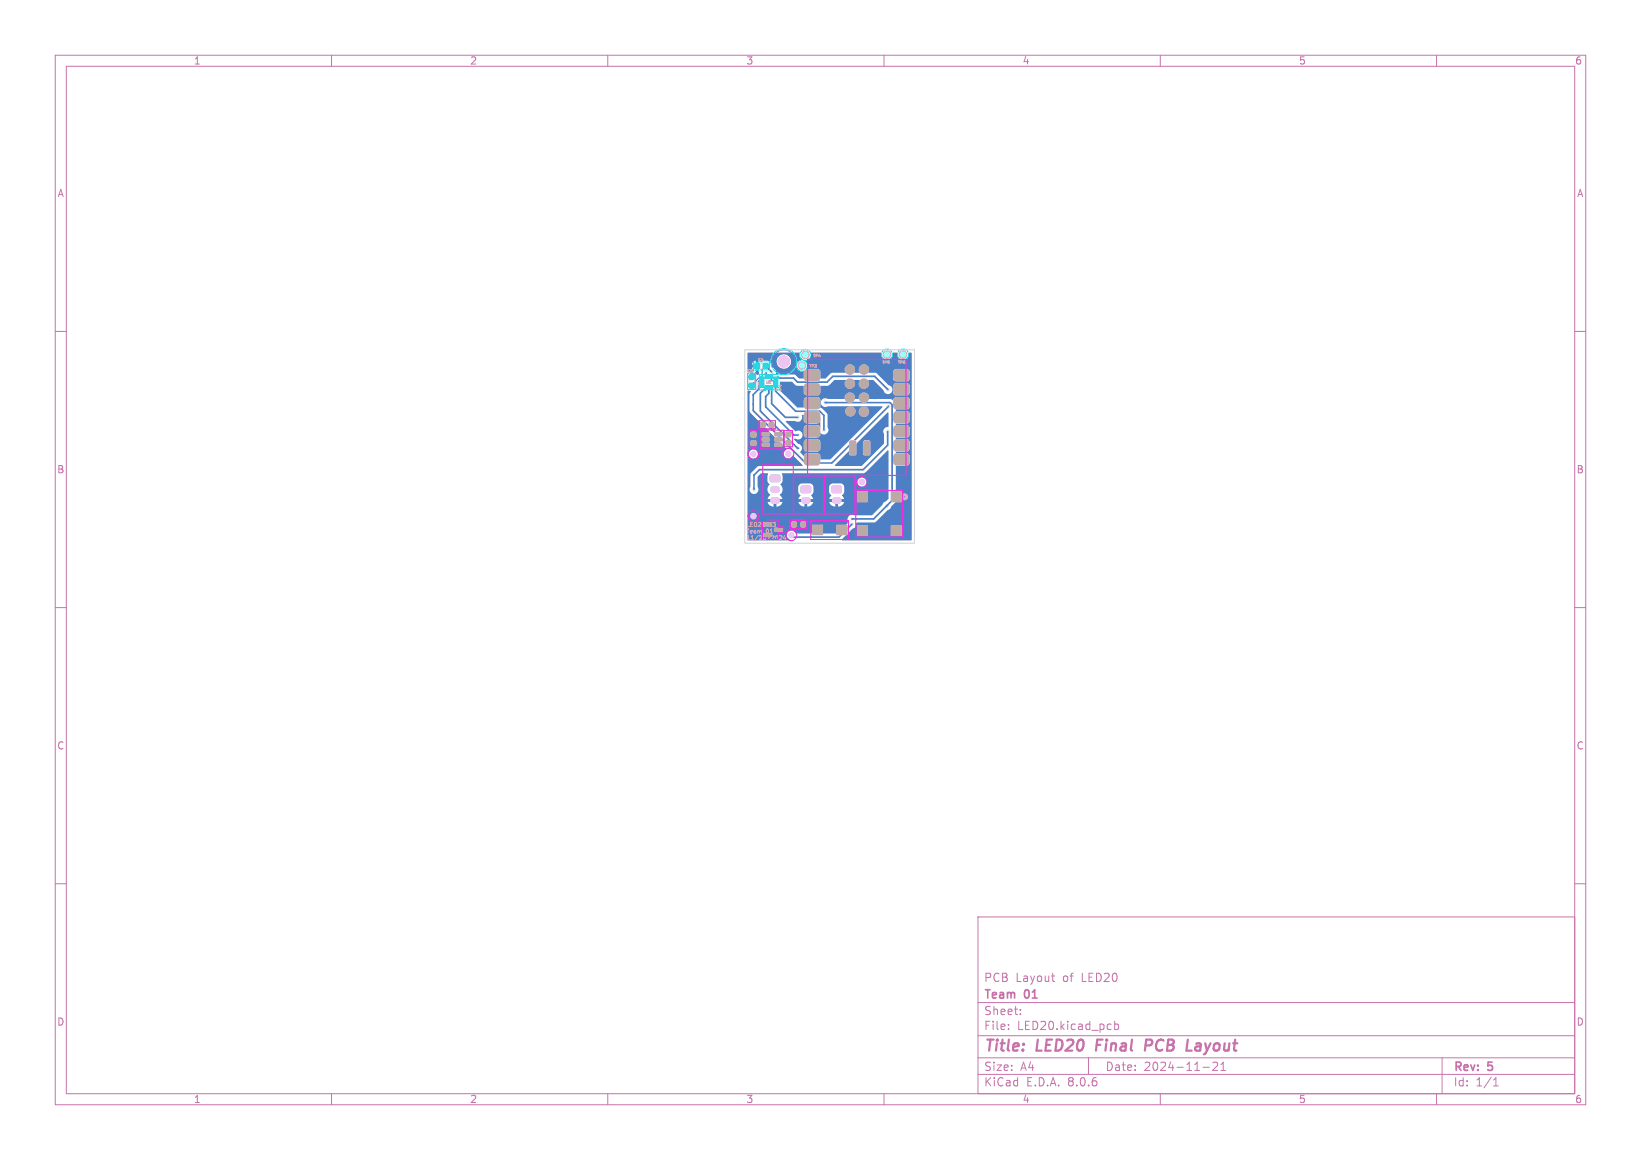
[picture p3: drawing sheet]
<svg xmlns="http://www.w3.org/2000/svg" width="297mm" height="210mm" viewBox="0 0 297 210" stroke-linecap="round" stroke-linejoin="round" font-family="sans-serif">
<g fill="none" stroke="#c872ab" stroke-width=".18">
<path d="M10 10h277v190h-277zM12 12h273v186h-273zM60 10v2M110 10v2M160 10v2M210 10v2M260 10v2M10 60h2M285 60h2M10 110h2M285 110h2M10 160h2"/>
<path d="M285 160h2M177 166h108v32h-108zM190.3 176.7h.6M190.7 177.7h.2M60 198v2M110 198v2M160 198v2M177 194.5h108M177 191.5h108M177 187.5h108M177 181.5h108M182.5 186.3v.1"/>
<path d="M182.5 185.5v.1M184.7 183.6v.1M184.7 182.8v.1M197 191.5v3M201.7 184.9v1.5M201.7 185.5l.5-.1 .3 .3v.4l-.2 .2h-.6M210 198v2M217.7 193.2h1.2M220.3 192.4v.5l-.8 .9h.9M221 193.8h.8M221 192.7l.4-.4v1.5M260 198v2"/>
<path d="M261 191.5v6.5M270.3 196.6h.9M270.3 195.5l.4-.4v1.5"/>
</g>
<path d="M198.6 188.2l-.3 2M208.2 188.2h-.7l-.3 2M208.3 189.2l-1 .1M216.6 189.4a.4 .4 0 0 0-.3 .4 .4 .4 0 0 0 .2 .4" fill="none" stroke="#c872ab" stroke-width=".4"/>
<g fill="#4d7fc4" stroke="#4d7fc4" stroke-width=".18">
<path d="M145 88.1l1.6-.1 .1 .3v.8l-.2 .1h-1.4l-.1-.2z"/>
<path d="M139.5 86.1l1.5-.1 .1 .3v.8l-.2 .1h-1.4l-.1-.2z"/>
<path d="M150.6 88.1l1.5-.1 .2 .3v.8l-.2 .1h-1.4l-.1-.2z"/>
<path d="M135.6 67.9h.9v.8h-.9z"/>
<path d="M135.6 69.4h.9v.8h-.9z"/>
<path d="M140.1 69.8h.6v.3h-.6z"/>
<path d="M140.1 69.3h.6v.3h-.6z"/>
<path d="M140.1 68.8h.6v.3h-.6z"/>
<path d="M140.1 68.3h.6v.3h-.6z"/>
<path d="M139.5 67.9h.3v.6h-.3z"/>
<path d="M139 67.9h.3v.6h-.3z"/>
<path d="M138.5 67.9h.3v.6h-.3z"/>
<path d="M137.7 68.3h.5v.3h-.5z"/>
<path d="M137.7 68.8h.5v.3h-.5z"/>
<path d="M137.7 69.3h.5v.3h-.5z"/>
<path d="M137.7 69.8h.5v.3h-.5z"/>
<path d="M138.5 69.9h.3v.5h-.3z"/>
<path d="M139 69.9h.3v.5h-.3z"/>
<path d="M139.5 69.9h.3v.5h-.3z"/>
<path d="M136.7 65.9h.7v.8h-.7z"/>
<path d="M138.2 65.9h.8v.8h-.8z"/>
<circle cx="163.4" cy="64.2" r=".5"/>
<circle cx="160.5" cy="64.2" r=".5"/>
<circle cx="145.1" cy="66.2" r=".5"/>
<circle cx="145.8" cy="64.3" r=".5"/>
</g>
<path d="M140 90.6h.5M140 88.6h.5M145.6 90.6h.5M151.2 90.6h.5" fill="none" stroke="#4d7fc4" stroke-width="1.2"/>
<g fill="#ececec" stroke="#ececec" stroke-width=".18">
<circle cx="142.7" cy="82.2" r=".3"/>
<circle cx="135.8" cy="75.9" r=".3"/>
<circle cx="136.1" cy="64.7" r=".3"/>
<circle cx="136.4" cy="93.4" r=".3"/>
<circle cx="144.4" cy="64.3" r=".3"/>
<circle cx="149.4" cy="80.4" r=".3"/>
<circle cx="159.4" cy="66.4" r=".3"/>
<circle cx="144.4" cy="70.5" r=".3"/>
<circle cx="138.7" cy="67.5" r=".3"/>
<circle cx="158" cy="89.8" r=".3"/>
<circle cx="149.4" cy="72" r=".3"/>
<circle cx="139.7" cy="82.7" r=".3"/>
<circle cx="137.1" cy="67.5" r=".3"/>
<circle cx="157.9" cy="78.4" r=".3"/>
<circle cx="152.9" cy="83.4" r=".3"/>
<circle cx="154.2" cy="96.2" r=".3"/>
<circle cx="159.4" cy="95" r=".3"/>
<circle cx="152.4" cy="77" r=".3"/>
<circle cx="151.9" cy="80.1" r=".3"/>
<circle cx="158.4" cy="72" r=".3"/>
<circle cx="155.1" cy="70.7" r=".3"/>
<circle cx="158.4" cy="85" r=".3"/>
<circle cx="160.5" cy="91.6" r=".3"/>
<circle cx="149.4" cy="72.9" r=".3"/>
<circle cx="154.2" cy="94" r=".3"/>
<circle cx="139.7" cy="67.4" r=".3"/>
<circle cx="139.1" cy="69.2" r=".3"/>
<circle cx="136.4" cy="82.2" r=".3"/>
<circle cx="160.7" cy="78.1" r=".3"/>
<circle cx="136.5" cy="88.6" r=".3"/>
<circle cx="156" cy="87.3" r=".3"/>
<circle cx="144.4" cy="75.6" r=".3"/>
<circle cx="149.1" cy="77.9" r=".3"/>
<circle cx="144.5" cy="78.8" r=".3"/>
<circle cx="144.3" cy="81.1" r=".3"/>
<circle cx="160.8" cy="73.6" r=".3"/>
<circle cx="160.7" cy="70.5" r=".3"/>
<circle cx="143.2" cy="96.9" r=".3"/>
<circle cx="154.2" cy="94.9" r=".3"/>
<circle cx="160.5" cy="64.2" r=".3"/>
<circle cx="145.1" cy="66.2" r=".3"/>
<circle cx="145.8" cy="64.3" r=".3"/>
<circle cx="163.4" cy="64.2" r=".3"/>
</g>
<path d="M137 66.3l.1 1.2h-.3l-.7 .8M138.6 66.3l-.7 .6v1.5h-.6l-1.3 1.5M139.3 68.9h1.1v.5M139.7 68.2v.4l-.6 .6" fill="none" stroke="#4d7fc4" stroke-width=".2"/>
<path d="M137.6 71.2v3.2l.3 .3M138.6 66.3l1.1 1.1M138.7 67.5v.7h.5M139.2 70.1v1.1l-.6 .6v1.9l5.1 5.1h.8M139.7 70.1v3l2.4 2.5h2.3M140.4 70.8l3.6 3.6h4.4l.7 .8v2.7M149.4 72.9h.1M149.4 72.9h11.7l.4 .4v17.3l-3.4 3.4h-3.9M160.7 78.1v2.5l-4.5 4.4h-18.7l-1 1v2.6" fill="none" stroke="#4d7fc4" stroke-width=".3"/>
<circle cx="144.3" cy="81.1" r=".15" fill="#4d7fc4"/>
<path d="M137.2 70.5l-.9 .9v2.9l9.5 9.5h4.8l10.2-10.2M137.9 74.7l6.4 6.4M138.7 70.1l-1.1 1.1M140.4 68.4h3.2l.7 .8h5.4l1-1.1h7.6l2.4 2.4M154.2 94.9l-2.4 2.3h-8.2l-.4-.3" fill="none" stroke="#4d7fc4" stroke-width=".3"/>
<path d="M137.9 68.9h-.5l-.2 .2v1.4" fill="none" stroke="#4d7fc4" stroke-width=".2"/>
<g fill="#4d7fc4">
<path d="M135.3 63.9l9.4-.1 .1 .2a1.07 1.07 0 0 0 .3 1l-.5 .3h-1.4l-.1-.2a1.3 1.3 0 0 0-2.1-.6 1.3 1.3 0 0 0 .4 2.2 1.3 1.3 0 0 0 1.8-1.4l1.4 .1a1.02 1.02 0 0 0-.1 1.5 1.02 1.02 0 0 0 1.5-.1 1.02 1.02 0 0 0-.2-1.5 1.24 1.24 0 0 0 1-1.4h12.7a1.07 1.07 0 0 0 1 1.3 1.07 1.07 0 0 0 1.1-1.3h.8a1.05 1.05 0 0 0 .7 1.2 1.05 1.05 0 0 0 1.3-.5v-.7h.5l.1 33.9h-12.6v-.2l2-1.9a.93 .93 0 0 0 .6-1.1l3.4-.1 2.2-2.1 .5-.3 1-1.3v-17.7l-.6-.7-.4-.2h-11.2a.82 .82 0 0 0-1.1 .1 .82 .82 0 0 0 0 1.1 .82 .82 0 0 0 1.1 .1h9.7l.1 .2-9.4 9.5h-4.2l-1.3-1.3a.89 .89 0 0 0 .3-.9 .89 .89 0 0 0-.7-.7l-.7-.7 .1-.2a.86 .86 0 0 0 1.2 0 .86 .86 0 0 0 .1-1.1 1.17 1.17 0 0 0-1.2-.2l-1.7-1.8 .1-.1h1.6a.83 .83 0 0 0 1-.1 .83 .83 0 0 0 .2-.9l3-.1 .4 .4v1.9a.81 .81 0 0 0 .7 1.3 .81 .81 0 0 0 .6-1.3v-2.4l-1-1.1-.4-.1h-4.2l-3.2-3.2 .2-1.5h2.1l.6 .6 .4 .1h5.5l.3-.1 1-.9h6.9l1.9 1.9a.82 .82 0 0 0 .9 .6 .82 .82 0 0 0 .7-.7 .82 .82 0 0 0-.7-.9l-2.1-2.1-.3-.1h-7.7l-.4 .1-.9 .9h-4.7l-.9-.7h-3l-.4-.1a.86 .86 0 0 0-.6-1.2l-.2-.2a.83 .83 0 0 0-.7-1l-.8 .1a.41 .41 0 0 1-.7-.1h-.1v.7h-.5v-.7a.71 .71 0 0 0-.7 .7h1.2v1.7l-.3 .1-.3-.4 .1-.9h-.7l.3 .7-.1 1.2-.4 .1-.1-.1v-1.1l-.4 .1-.1-.1z"/>
<path d="M135.3 70.7l.6 .2-.2 .5v3.2l6.7 6.7-.5 .5v.4h-4.7l-.1-.2a.81 .81 0 0 0-1.2-.4 .81 .81 0 0 0 .1 1.3 .81 .81 0 0 0 1.2-.7h4.7v.1a.89 .89 0 0 0 .8 .7 .89 .89 0 0 0 .8-.5l1.7 1.7v.1l-7.9 .1-1.5 1.4v2.4a.81 .81 0 0 0 .7 1.2 .81 .81 0 0 0 .6-1.3v-1.8l.7-.6h1.2l-.1 1.4 .4 .6a1.27 1.27 0 0 0 .1 2l-.5 .7h1.1l-.1 .2 .1 .3h-1.1a1.1 1.1 0 0 0 1.1 .8v-.8l.2 .1 .3-.1v.8h.1a1.1 1.1 0 0 0 1-.8h-1.1l.1-.2-.1-.3h1.1l-.5-.8a1.25 1.25 0 0 0 .2-2l.3-.5v-.9l-.1-.4 .1-.1 14.8-.1 4.3-4.1 .1 5.8h-4a.81 .81 0 0 0-1.2-.8 .81 .81 0 0 0-.1 1.4 .81 .81 0 0 0 1.3-.4v-.2h4v.9h-8a.74 .74 0 0 0-.7-.7l-1.6 .1-.3 .2-.1 .4h-2.9v-.1a.75 .75 0 0 0-.7-.6h-1.4l-.6 .4v1.2l.4 .6-.4 .7h1.1l-.1 .2 .1 .3h-1.1a1.1 1.1 0 0 0 1.1 .8v-.8l.2 .1 .3-.1v.8h.1a1.1 1.1 0 0 0 1-.8h-1.1l.1-.2-.1-.3h1.1l-.4-.7 .4-.6v-.9h2.9v.9l.4 .6-.4 .7h1v.2v.3h-1a1.1 1.1 0 0 0 1.1 .8v-.8l.2 .1 .3-.1v.8h.1a1.1 1.1 0 0 0 1-.8h-1.1l.1-.2-.1-.3h1.1l-.4-.7 .4-.6v-.9h8v2.2l-.8 .5-.3 .6-1.8 1.8h-3.4a.87 .87 0 0 0-1 .2 .87 .87 0 0 0 0 1l-.1 .3-1.9 1.8h-7.5a.85 .85 0 0 0-1.3-.3 .85 .85 0 0 0 .2 1.4l-.1 .1h-7.4l-.1-.1z"/>
<path d="M151.1 84.2l9.6-9.5 .1 .1v2.4a.88 .88 0 0 0-.8 .5 .88 .88 0 0 0 0 .9v1.7l-4 4-4.8 .1z"/>
</g>
<g fill="#9afff8" stroke="#9afff8" stroke-width=".18">
<path d="M145 88.1l1.6-.1 .1 .3v.8l-.2 .1h-1.4l-.1-.2z"/>
<path d="M139.5 86.1l1.5-.1 .1 .3v.8l-.2 .1h-1.4l-.1-.2z"/>
<path d="M150.6 88.1l1.5-.1 .2 .3v.8l-.2 .1h-1.4l-.1-.2z"/>
<path d="M135.6 67.9h.9v.8h-.9z"/>
<path d="M135.6 69.4h.9v.8h-.9z"/>
<path d="M140.1 69.8h.6v.3h-.6z"/>
<path d="M140.1 69.3h.6v.3h-.6z"/>
<path d="M140.1 68.8h.6v.3h-.6z"/>
<path d="M140.1 68.3h.6v.3h-.6z"/>
<path d="M139.5 67.9h.3v.6h-.3z"/>
<path d="M139 67.9h.3v.6h-.3z"/>
<path d="M138.5 67.9h.3v.6h-.3z"/>
<path d="M137.7 68.3h.5v.3h-.5z"/>
<path d="M137.7 68.8h.5v.3h-.5z"/>
<path d="M137.7 69.3h.5v.3h-.5z"/>
<path d="M137.7 69.8h.5v.3h-.5z"/>
<path d="M138.5 69.9h.3v.5h-.3z"/>
<path d="M139 69.9h.3v.5h-.3z"/>
<path d="M139.5 69.9h.3v.5h-.3z"/>
<path d="M136.7 65.9h.7v.8h-.7z"/>
<path d="M138.2 65.9h.8v.8h-.8z"/>
<circle cx="141.9" cy="65.4" r="1.05"/>
<circle cx="163.4" cy="64.2" r=".5"/>
<circle cx="160.5" cy="64.2" r=".5"/>
<circle cx="145.1" cy="66.2" r=".5"/>
<circle cx="145.8" cy="64.3" r=".5"/>
</g>
<path d="M140 90.6h.5M140 88.6h.5M145.6 90.6h.5M151.2 90.6h.5" fill="none" stroke="#9afff8" stroke-width="1.2"/>
<g fill="#1ac8c8" stroke="#1ac8c8" stroke-width=".18">
<path d="M135.6 67.9h.9v.8h-.9z"/>
<path d="M135.6 69.4h.9v.8h-.9z"/>
<path d="M140.1 69.8h.6v.3h-.6z"/>
<path d="M140.1 69.3h.6v.3h-.6z"/>
<path d="M140.1 68.8h.6v.3h-.6z"/>
<path d="M140.1 68.3h.6v.3h-.6z"/>
<path d="M139.5 67.9h.3v.6h-.3z"/>
<path d="M139 67.9h.3v.6h-.3z"/>
<path d="M138.5 67.9h.3v.6h-.3z"/>
<path d="M137.7 68.3h.5v.3h-.5z"/>
<path d="M137.7 68.8h.5v.3h-.5z"/>
<path d="M137.7 69.3h.5v.3h-.5z"/>
<path d="M137.7 69.8h.5v.3h-.5z"/>
<path d="M138.5 69.9h.3v.5h-.3z"/>
<path d="M139 69.9h.3v.5h-.3z"/>
<path d="M139.5 69.9h.3v.5h-.3z"/>
<path d="M136.7 65.9h.7v.8h-.7z"/>
<path d="M138.2 65.9h.8v.8h-.8z"/>
</g>
<g fill="none" stroke="#e8b2a7" stroke-width=".18">
<path d="M135.5 68.9v.3M136.6 68.9v.3M137.5 70.6h.7M137.5 67.8h.7M139.3 69.4h.3M140.1 70.6h.7M140.1 67.8h.7M140.5 97a.4 .4 0 0 1 .3 .4 .4 .4 0 0 1-.3 .3M141.1 97h.3l.1 .2-.5 .5h.5M142 96.9l-.2 .6h.5M142.2 97.2v.5"/>
<circle cx="160.5" cy="64.2" r=".7"/>
<circle cx="163.4" cy="64.2" r=".7"/>
</g>
<circle cx="163.7" cy="89.9" r=".38" fill="none" stroke="#e8b2a7" stroke-width=".51"/>
<path d="M137.2 69.3h.3v.3h-.3z" fill="#e8b2a7"/>
<g fill="none" stroke="#e8b2a7" stroke-width=".18">
<path d="M137.7 66.8h.2"/>
<circle cx="145.1" cy="66.2" r=".7"/>
<circle cx="145.8" cy="64.3" r=".7"/>
</g>
<g fill="none" stroke="#26e9ff" stroke-width=".18">
<path d="M135.3 67.6h1.5v2.9h-1.5zM136.3 65.6h3v1.4h-3zM140.8 70.1v-2.3h-3.3v2.8h3.3"/>
<circle cx="141.9" cy="65.4" r="2.35"/>
<circle cx="145.1" cy="66.2" r="1"/>
<circle cx="145.8" cy="64.3" r="1"/>
<circle cx="160.5" cy="64.2" r="1"/>
<circle cx="163.4" cy="64.2" r="1"/>
</g>
<g fill="#26e9ff" stroke="#26e9ff" stroke-width=".18">
<circle cx="140.8" cy="68.2" r=".08"/>
<circle cx="139.9" cy="67.8" r=".08"/>
<circle cx="139.9" cy="70.6" r=".08"/>
<circle cx="138.5" cy="67.8" r=".08"/>
<circle cx="138.5" cy="70.6" r=".08"/>
<circle cx="137.5" cy="68.2" r=".08"/>
<circle cx="137.5" cy="70.1" r=".08"/>
</g>
<g fill="#efc1ff" stroke="#efc1ff" stroke-width=".18">
<path d="M138 80.3l1.2-.1v.5l-1.2 .1z"/>
<path d="M138 79.3h1.2v.5l-1.2 .1z"/>
<path d="M138 78.4l1.2-.1v.5l-1.2 .1z"/>
<path d="M140.3 78.4l1.1-.1 .1 .5-1.2 .1z"/>
<path d="M140.3 79.3h1.1l.1 .5-1.2 .1z"/>
<path d="M140.3 80.3l1.1-.1 .1 .5-1.2 .1z"/>
<path d="M145 88.1l1.6-.1 .1 .3v.8l-.2 .1h-1.4l-.1-.2z"/>
<path d="M139.5 86.1l1.5-.1 .1 .3v.8l-.2 .1h-1.4l-.1-.2z"/>
<path d="M136 78.3h.8v.8h-.8z"/>
<path d="M136 79.8h.8v.8h-.8z"/>
<path d="M147 95.1h1.9v1.7h-1.9z"/>
<path d="M151.4 95.1h1.9v1.7h-1.9z"/>
<path d="M161.9 67l.3-.1h2.1l.3 .5-.1 1.3-.5 .3-2-.1-.3-.4v-1.1z"/>
<path d="M161.9 69.6l.3-.2 2.1 .1 .3 .4-.1 1.4-.5 .2h-2l-.3-.5v-1.1z"/>
<path d="M161.9 72.1l.3-.1h2.1l.3 .5-.1 1.3-.5 .3-2-.1-.3-.5v-1z"/>
<path d="M161.9 74.7l.3-.2 2.1 .1 .3 .4-.1 1.3-.5 .3-2-.1-.3-.4v-1.1z"/>
<path d="M161.9 77.2l.3-.2 2.1 .1 .3 .5-.1 1.3-.5 .2h-2l-.3-.5v-1z"/>
<path d="M161.9 79.7l.3-.1h2.1l.3 .5-.1 1.3-.5 .3-2-.1-.3-.4v-1.1z"/>
<path d="M161.9 82.3l.3-.2 2.1 .1 .3 .4-.1 1.4-.5 .2h-2l-.3-.5v-1.1z"/>
<path d="M145.7 82.3l.4-.2 2 .1 .3 .4-.1 1.4-.4 .2h-2.1l-.2-.5v-1.1z"/>
<path d="M145.7 79.7l.4-.1h2l.3 .5-.1 1.3-.4 .3-2.1-.1-.2-.4v-1.1z"/>
<path d="M145.7 77.2l.4-.2 2 .1 .3 .5-.1 1.3-.4 .2h-2.1l-.2-.5v-1z"/>
<path d="M145.7 74.7l.4-.2 2 .1 .3 .4-.1 1.3-.4 .3-2.1-.1-.2-.4v-1.1z"/>
<path d="M145.7 72.1l.4-.1h2l.3 .5-.1 1.3-.4 .3-2.1-.1-.2-.5v-1z"/>
<path d="M145.7 69.6l.4-.2 2 .1 .3 .4-.1 1.4-.4 .2h-2.1l-.2-.5v-1.1z"/>
<path d="M145.7 67l.4-.1h2l.3 .5-.1 1.3-.4 .3-2.1-.1-.2-.4v-1.1z"/>
<path d="M156.3 79.9l.2-.1h.7l.3 .2v2.1l-.3 .3h-.7l-.2-.2z"/>
<path d="M153.8 79.9l.2-.1h.6l.3 .2v2.1l-.2 .3h-.7l-.3-.2z"/>
<path d="M142.3 79.8h.8v.8h-.8z"/>
<path d="M142.3 78.3h.8v.7h-.8z"/>
<path d="M139.2 76.5h.8v.8h-.8z"/>
<path d="M137.7 76.5h.8v.8h-.8z"/>
<path d="M161.3 89h1.8v1.8h-1.8z"/>
<path d="M161.3 95.2h1.8v1.8h-1.8z"/>
<path d="M155.2 89h1.8v1.8h-1.8z"/>
<path d="M155.2 95.2h1.8v1.8h-1.8z"/>
<path d="M150.6 88.1l1.5-.1 .2 .3v.8l-.2 .1h-1.4l-.1-.2z"/>
<path d="M145 94.5h.7v.9h-.7z"/>
<path d="M143.4 94.5h.7v.9h-.7z"/>
<path d="M138.2 96.6h1.4v.5h-1.4z"/>
<path d="M138.2 94.7h1.4v.5h-1.4z"/>
<path d="M140.2 95.6h1.4v.6h-1.4z"/>
<circle cx="136.4" cy="93.5" r=".5"/>
<circle cx="156.4" cy="66.9" r=".85"/>
<circle cx="153.8" cy="66.9" r=".85"/>
<circle cx="156.4" cy="69.4" r=".85"/>
<circle cx="153.8" cy="69.4" r=".85"/>
<circle cx="156.4" cy="72" r=".85"/>
<circle cx="153.8" cy="72" r=".85"/>
<circle cx="156.4" cy="74.5" r=".85"/>
<circle cx="153.9" cy="74.5" r=".85"/>
<circle cx="143.2" cy="96.9" r=".5"/>
<circle cx="156" cy="87.3" r=".5"/>
<circle cx="142.7" cy="82.2" r=".5"/>
<circle cx="136.4" cy="82.2" r=".5"/>
<circle cx="141.9" cy="65.4" r="1.05"/>
</g>
<path d="M140 90.6h.5M140 88.6h.5M145.6 90.6h.5M151.2 90.6h.5" fill="none" stroke="#efc1ff" stroke-width="1.2"/>
<g fill="#bbaaa4" stroke="#bbaaa4" stroke-width=".18">
<path d="M138 80.3l1.2-.1v.5l-1.2 .1z"/>
<path d="M138 79.3h1.2v.5l-1.2 .1z"/>
<path d="M138 78.4l1.2-.1v.5l-1.2 .1z"/>
<path d="M140.3 78.4l1.1-.1 .1 .5-1.2 .1z"/>
<path d="M140.3 79.3h1.1l.1 .5-1.2 .1z"/>
<path d="M140.3 80.3l1.1-.1 .1 .5-1.2 .1z"/>
<path d="M136 78.3h.8v.8h-.8z"/>
<path d="M136 79.8h.8v.8h-.8z"/>
<path d="M147 95.1h1.9v1.7h-1.9z"/>
<path d="M151.4 95.1h1.9v1.7h-1.9z"/>
<path d="M161.9 67.1l.4-.2 2 .1 .2 .3v1.4l-.5 .2h-2l-.2-.5v-1.1z"/>
<path d="M161.9 69.6l.4-.1h2l.2 .4v1.3l-.5 .3-2-.1-.2-.4v-1.1z"/>
<path d="M161.9 72.2l.4-.2 2 .1 .2 .3v1.4l-.5 .2h-2l-.2-.5v-1.1z"/>
<path d="M161.9 74.7l.4-.1h2l.2 .3v1.4l-.5 .3-2-.1-.2-.4v-1.2z"/>
<path d="M161.9 77.2l.4-.1 2 .1 .2 .3v1.3l-.5 .3-2-.1-.2-.4v-1.1z"/>
<path d="M161.9 79.8l.4-.2 2 .1 .2 .3v1.4l-.5 .2h-2l-.2-.5v-1.1z"/>
<path d="M161.9 82.3l.4-.1h2l.2 .4v1.3l-.5 .3-2-.1-.2-.4v-1.1z"/>
<path d="M145.8 82.3l.3-.1h2l.2 .4v1.3l-.4 .3-2-.1-.3-.4v-1.1z"/>
<path d="M145.8 79.8l.3-.2 2 .1 .2 .3v1.4l-.4 .2h-2l-.3-.5v-1.1z"/>
<path d="M145.8 77.2l.3-.1 2 .1 .2 .3v1.3l-.4 .3-2-.1-.3-.4v-1.1z"/>
<path d="M145.8 74.7l.3-.1h2l.2 .3v1.4l-.4 .3-2-.1-.3-.4v-1.2z"/>
<path d="M145.8 72.2l.3-.2 2 .1 .2 .3v1.4l-.4 .2h-2l-.3-.5v-1.1z"/>
<path d="M145.8 69.6l.3-.1h2l.2 .4v1.3l-.4 .3-2-.1-.3-.4v-1.1z"/>
<path d="M145.8 67.1l.3-.2 2 .1 .2 .3v1.4l-.4 .2h-2l-.3-.5v-1.1z"/>
<path d="M156.4 79.9l.7-.1 .3 .2v2.1l-.1 .2h-.7l-.3-.1z"/>
<path d="M153.9 79.9l.7-.1 .3 .2v2.1l-.2 .2h-.6l-.3-.1z"/>
<path d="M142.3 79.8h.8v.8h-.8z"/>
<path d="M142.3 78.3h.8v.7h-.8z"/>
<path d="M139.2 76.5h.8v.8h-.8z"/>
<path d="M137.7 76.5h.8v.8h-.8z"/>
<path d="M161.3 89h1.8v1.8h-1.8z"/>
<path d="M161.3 95.2h1.8v1.8h-1.8z"/>
<path d="M155.2 89h1.8v1.8h-1.8z"/>
<path d="M155.2 95.2h1.8v1.8h-1.8z"/>
<path d="M145 94.5h.7v.9h-.7z"/>
<path d="M143.4 94.5h.7v.9h-.7z"/>
<path d="M138.2 96.6h1.4v.5h-1.4z"/>
<path d="M138.2 94.7h1.4v.5h-1.4z"/>
<path d="M140.2 95.6h1.4v.6h-1.4z"/>
<circle cx="156.4" cy="66.9" r=".85"/>
<circle cx="153.8" cy="66.9" r=".85"/>
<circle cx="156.4" cy="69.4" r=".85"/>
<circle cx="153.8" cy="69.4" r=".85"/>
<circle cx="156.4" cy="72" r=".85"/>
<circle cx="153.8" cy="72" r=".85"/>
<circle cx="156.4" cy="74.5" r=".85"/>
<circle cx="153.9" cy="74.5" r=".85"/>
</g>
<g fill="none" stroke="#ff26e2" stroke-width=".18">
<path d="M135.6 78h1.5v2.9h-1.5zM137.4 76.2h2.9v1.4h-2.9zM137.7 77.9h4.1v3.4h-4.1zM141.9 77.9h1.5v3h-1.5zM146.2 65.1h17.8v21h-17.8zM138 97.4v-3h.9v-.3h2v1.3h.9v1h-.9v1.3h-2M138.1 84.2h5.5v8.9h-5.5zM143.1 94.2h2.9v1.5h-2.9zM143.6 86.2h5.5v6.9h-5.5zM146.8 94.2h6.8v3.5h-6.8zM149.2 86.2h5.5v6.9h-5.5zM154.9 88.8h8.5v8.4h-8.5z"/>
<circle cx="136.4" cy="82.2" r="1"/>
<circle cx="136.4" cy="93.4" r="1"/>
<circle cx="142.7" cy="82.2" r="1"/>
<circle cx="143.2" cy="96.9" r="1"/>
<circle cx="156" cy="87.3" r="1"/>
</g>
<circle cx="141.9" cy="65.4" r="2.1" fill="none" stroke="#5994dc" stroke-width=".18"/>
<path d="M134.8 63.3h30.7v35h-30.7z" fill="none" stroke="#d0d2cd" stroke-width=".18"/>
<g font-size="2.8" fill="#c872ab">
<text x="178" y="190.9">Title:</text>
<text x="187.7" y="190.9">LED20</text>
<text x="199.2" y="190.9">Final</text>
<text x="208.9" y="190.9">PCB</text>
<text x="217.2" y="190.9">Layout</text>
</g>
<g font-size="2.1" fill="#c872ab">
<text x="178" y="178">PCB</text>
<text x="183.8" y="178">Layout</text>
<text x="192.4" y="178">of</text>
<text x="195.9" y="178">LED20</text>
<text x="178" y="184">Sheet:</text>
<text x="178" y="181.2">Team</text>
<text x="185.5" y="181.2">01</text>
<text x="178" y="186.7">File:</text>
<text x="184.1" y="186.7">LED20.kicad_pcb</text>
<text x="178" y="196.9">KiCad</text>
<text x="178" y="194.1">Size:</text>
<text x="184.7" y="194.1">A4</text>
<text x="185.7" y="196.9">E.D.A.</text>
<text x="193.3" y="196.9">8.0.6</text>
<text x="200" y="194.1">Date:</text>
<text x="207" y="194.1">2024-11-21</text>
<text x="263" y="194.3">Rev:</text>
<text x="263" y="196.9">Id:</text>
<text x="267.1" y="196.9">1/1</text>
<text x="269.4" y="194.3">5</text>
</g>
<g font-size="1.8" fill="#c872ab">
<text x="35" y="11.9">1</text>
<text x="85" y="11.9">2</text>
<text x="135" y="11.9">3</text>
<text x="185" y="11.9">4</text>
<text x="235" y="11.9">5</text>
<text x="285" y="11.9">6</text>
<text x="10.3" y="35.9">A</text>
<text x="285.4" y="35.9">A</text>
<text x="10.3" y="85.9">B</text>
<text x="285.3" y="85.9">B</text>
<text x="10.3" y="135.9">C</text>
<text x="285.3" y="135.9">C</text>
<text x="10.3" y="185.9">D</text>
<text x="285.3" y="185.9">D</text>
<text x="35" y="199.9">1</text>
<text x="85" y="199.9">2</text>
<text x="135" y="199.9">3</text>
<text x="185" y="199.9">4</text>
<text x="235" y="199.9">5</text>
<text x="285" y="199.9">6</text>
</g>
<text font-size="1.4" fill="#4d7fc4" x="140.7" y="70.9">*</text>
<text font-size="1.4" fill="#26e9ff" x="141.7" y="69.5" transform="rotate(180 141.7 69.5)">*</text>
<g font-size="1" fill="#e8b2a7">
<text x="135" y="95.4">LED20</text>
<text x="139.2" y="95.4">V3</text>
<text x="135" y="96.6">Team</text>
<text x="138.6" y="96.6">01</text>
</g>
<text font-size="1" fill="#ff26e2" x="135" y="97.8">11/20/2024</text>
<g font-size=".7" fill="#e8b2a7">
<text x="137.1" y="65.6">C4</text>
<text x="147" y="64.9">TP4</text>
<text x="159.6" y="65.9">TP9</text>
<text x="162.4" y="65.9">TP8</text>
<text x="135.1" y="67.6">C5</text>
<text x="138.5" y="69.6">U1</text>
<text x="146.4" y="66.7">TP3</text>
</g>
</svg>
